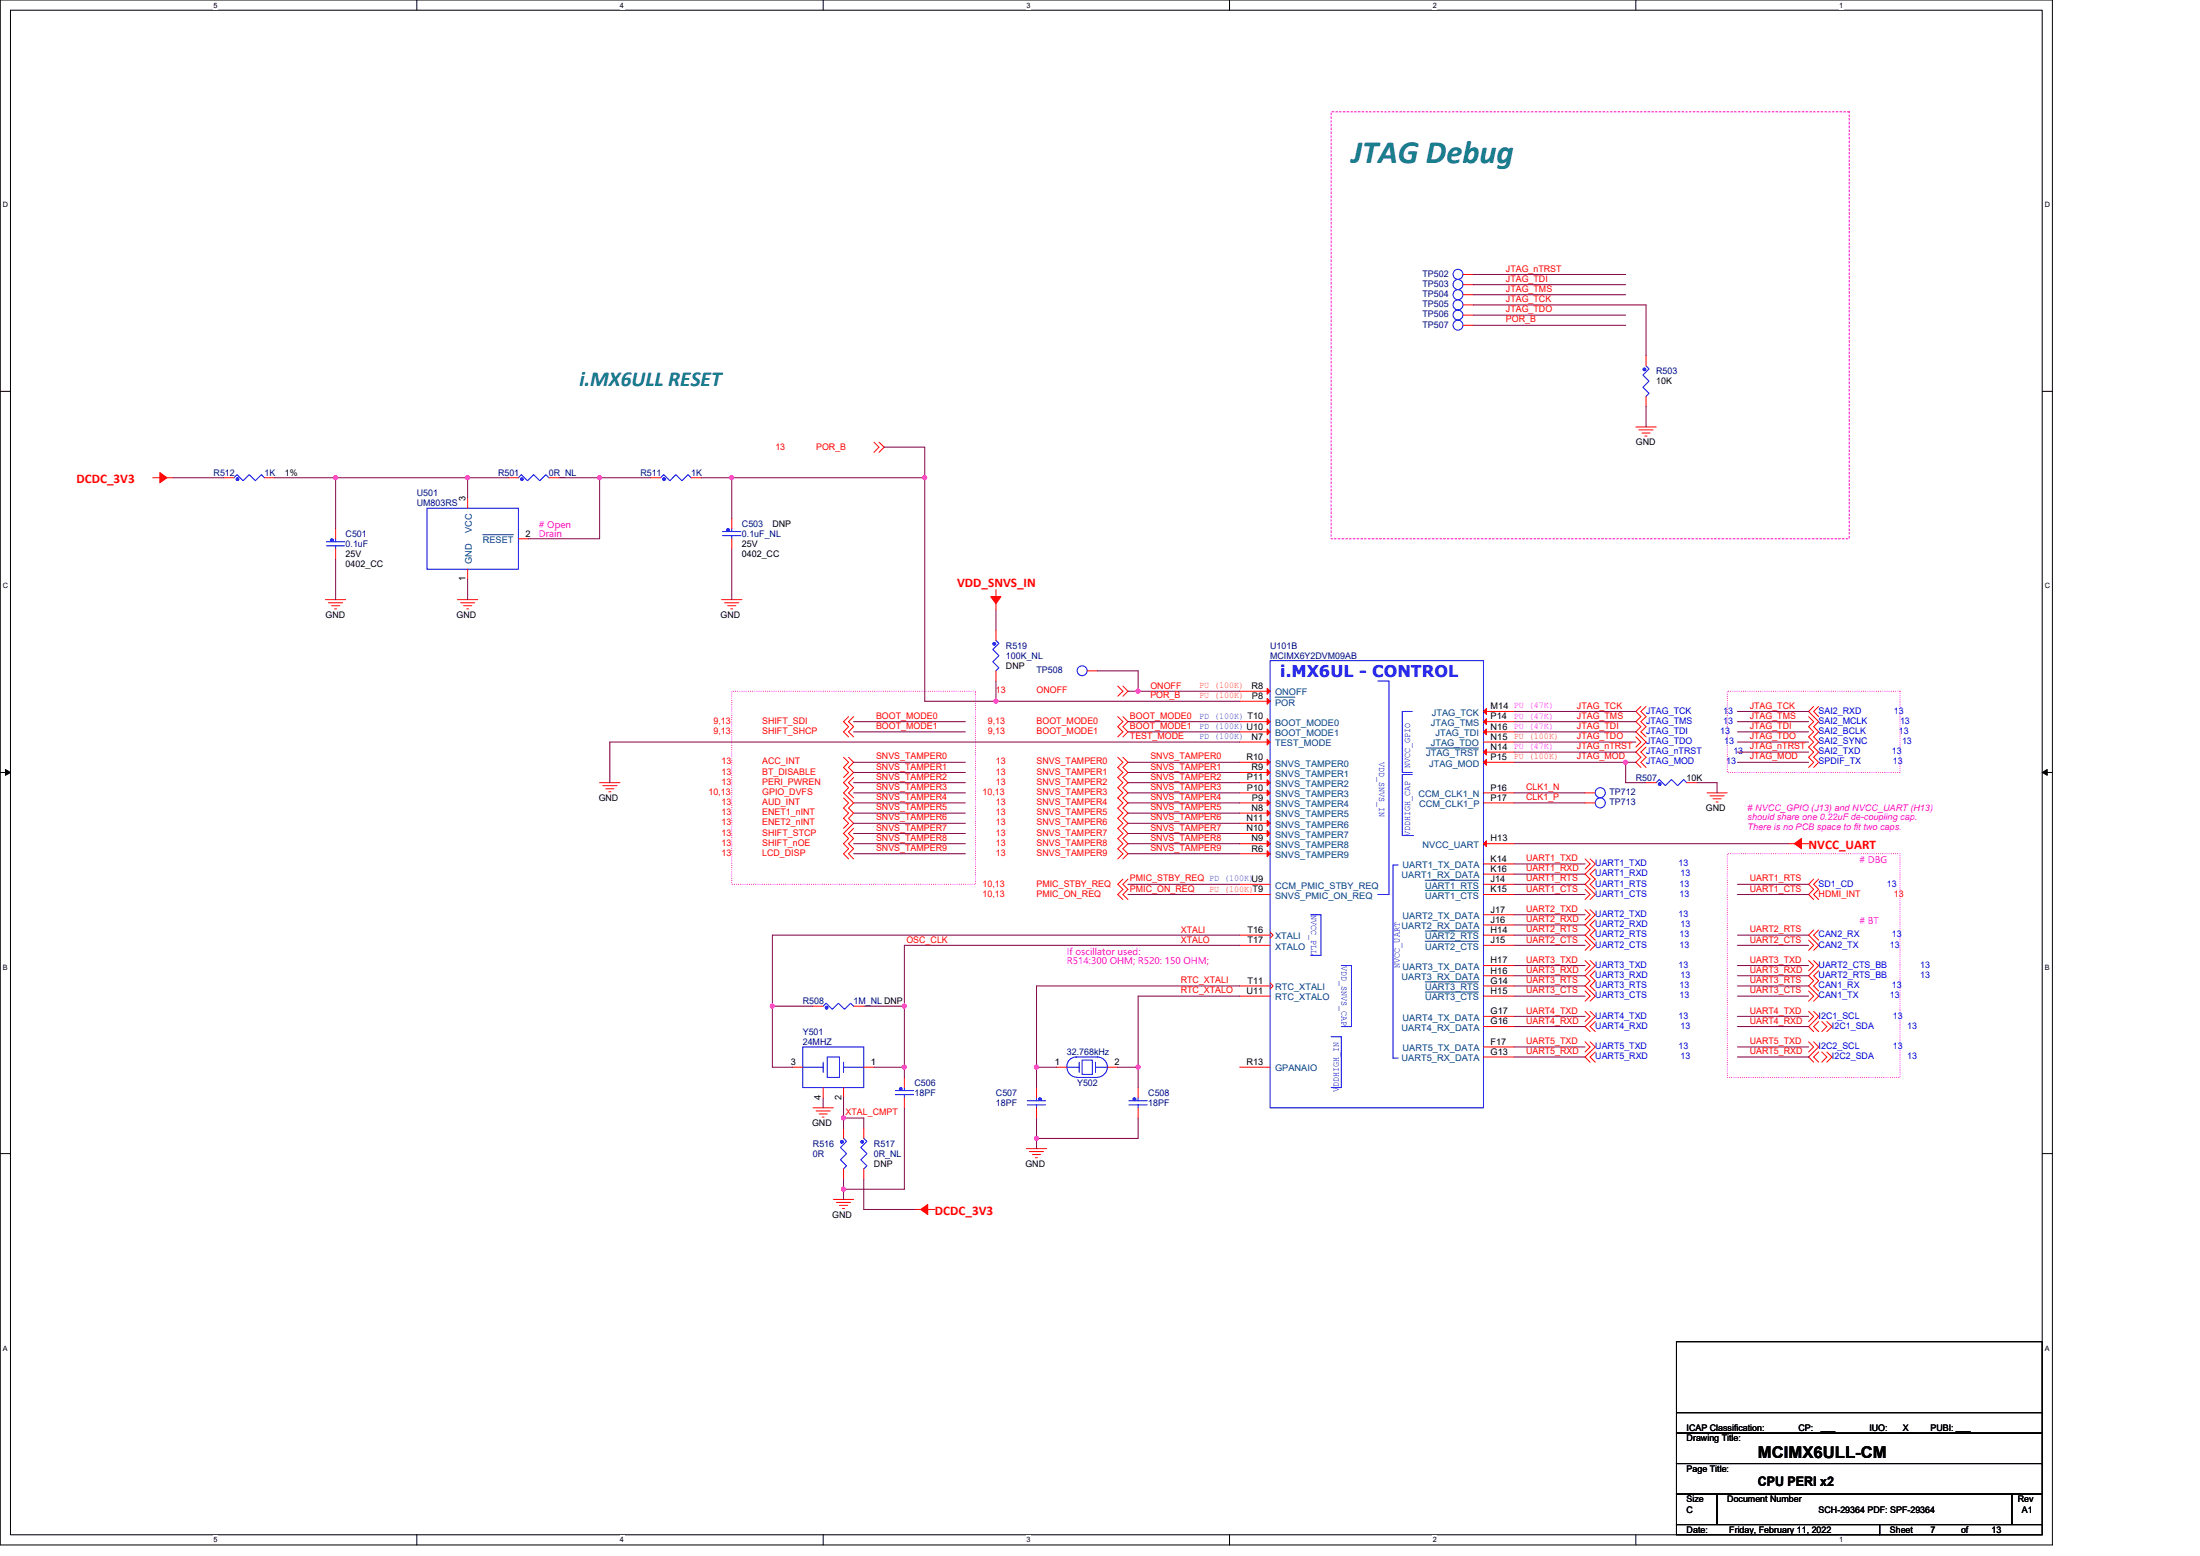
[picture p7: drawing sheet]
<svg xmlns="http://www.w3.org/2000/svg" width="297mm" height="210mm" viewBox="0 0 297 210" stroke-linecap="round" stroke-linejoin="round" font-family="sans-serif">
<path d="M0 0h277.1v208.5h-277.1zM1.4 1.4h274.3v205.7h-274.3z" fill="none" stroke="#000" stroke-width=".14"/>
<g fill="#fff">
<path d="M28.8 .1h.6v1.1h-.6z"/>
<path d="M28.8 207.3h.6v1.1h-.6z"/>
</g>
<path d="M56.3 0v1.4M56.3 207.1v1.4" fill="none" stroke="#000" stroke-width=".14"/>
<g fill="#fff">
<path d="M83.7 .1h.6v1.1h-.6z"/>
<path d="M83.7 207.3h.6v1.1h-.6z"/>
</g>
<path d="M111.1 0v1.4M111.1 207.1v1.4" fill="none" stroke="#000" stroke-width=".14"/>
<g fill="#fff">
<path d="M138.6 .1h.5v1.1h-.5z"/>
<path d="M138.6 207.3h.5v1.1h-.5z"/>
</g>
<path d="M166 0v1.4M166 207.1v1.4" fill="none" stroke="#000" stroke-width=".14"/>
<g fill="#fff">
<path d="M193.4 .1h.6v1.1h-.6z"/>
<path d="M193.4 207.3h.6v1.1h-.6z"/>
</g>
<path d="M220.9 0v1.4M220.9 207.1v1.4" fill="none" stroke="#000" stroke-width=".14"/>
<g fill="#fff">
<path d="M248.3 .1h.6v1.1h-.6z"/>
<path d="M248.3 207.3h.6v1.1h-.6z"/>
<path d="M.4 27.1h.7v1.1h-.7z"/>
<path d="M276.1 27.1h.7v1.1h-.7z"/>
<path d="M.4 78.5h.7v1.1h-.7z"/>
<path d="M276.1 78.5h.7v1.1h-.7z"/>
</g>
<path d="M0 52.8h1.4M275.7 52.8h1.4" fill="none" stroke="#000" stroke-width=".14"/>
<g fill="#fff">
<path d="M.4 130h.7v1.1h-.7z"/>
<path d="M276.1 130h.7v1.1h-.7z"/>
</g>
<path d="M0 104.2h1.4M275.7 104.2h1.4" fill="none" stroke="#000" stroke-width=".14"/>
<path d="M.7 103.8l.7 .4-.7 .4zM275.7 104.2l.7-.4v.8z" fill="#000" stroke="#000" stroke-width=".14"/>
<g fill="#fff">
<path d="M.4 181.4h.7v1.1h-.7z"/>
<path d="M276.1 181.4h.7v1.1h-.7z"/>
</g>
<path d="M0 155.7h1.4M275.7 155.7h1.4M226.4 193.4h49.3v4.1h-49.3zM226.4 197.5h49.3v4.1h-49.3zM226.4 181.1h49.3v12.3h-49.3zM226.4 190.6h49.3M226.4 205.7h27.4v1.4h-27.4zM226.4 201.6h5.4v4.1h-5.4zM231.8 201.6h39.8v4.1h-39.8zM253.8 205.7h21.9v1.4h-21.9zM271.6 201.6h4.1v4.1h-4.1z" fill="none" stroke="#000" stroke-width=".14"/>
<path d="M179.7 15.1h70v57.6h-70z" fill="none" stroke="#f0f" stroke-width=".14" stroke-dasharray=".3 .3"/>
<path d="M98.8 93.3h32.9v26h-32.9zM233.2 93.3h23.3v10.9h-23.3zM233.2 115.2h23.3v30.2h-23.3z" fill="none" stroke="#f0f" stroke-width=".14" stroke-dasharray="0 .3"/>
<g fill="none" stroke="#f00" stroke-width=".14">
<path d="M197.5 38.4h1.4M197.5 39.8h1.4M197.5 37h1.4M118 59.7l.7 .6-.7 .7M118.7 59.7l.7 .6-.7 .7M197.5 42.5h1.4M197.5 43.9h1.4M197.5 41.1h1.4M220.9 57.6h2.7M221.3 58h1.9M221.7 58.4h1.1M222.1 58.8h.3"/>
<path d="M222.2 48v1.4M222.2 53.5v1.4M20.6 64.5h1.5M22.4 64.5h1M30.2 64.5h1.4M35.7 64.5h1.4M45.3 71.3v1.4M45.3 74.1v1.3M63.1 76.8v1.4M63.1 67.2v1.4M68.6 64.5h1.4M70 72.7h1.4"/>
<path d="M74.1 64.5h1.4M87.8 64.5h1.4M93.3 64.5h1.4M98.8 70v1.3M98.8 72.7v1.4M134.5 79.6v1.5M43.9 80.9h2.8M44.3 81.3h2M44.8 81.7h1.1M45.2 82.2h.2M61.8 80.9h2.7M62.2 81.3h1.9"/>
<path d="M62.6 81.7h1.1M63 82.2h.3M97.4 80.9h2.8M97.8 81.3h2M98.3 81.7h1.1M98.7 82.2h.2M114.6 96.7l-.7 .7 .7 .7-.7 .7 .7 .6M115.2 96.7l-.6 .7 .6 .7-.6 .7 .6 .6M134.5 81.3v1M134.5 85v1.4M134.5 90.5v1.4M146.8 90.5h1.4"/>
<path d="M150.9 96.7l.7 .7-.7 .7 .7 .7-.7 .6M150.9 92.6l.7 .7-.7 .7M151.6 96.7l.7 .7-.7 .7 .7 .7-.7 .6M151.6 92.6l.7 .7-.7 .7M167.4 97.4h4.1M167.4 98.8h4.1M167.4 94.6h4.1M167.4 93.3h4.1M200.3 96h4.1M200.3 97.4h4.1M200.3 98.8h4.1M220.9 99.4l.6 .7-.6 .7"/>
<path d="M221.5 95.3l-.6 .7 .6 .7-.6 .7 .6 .7-.6 .7 1.3 1.3-1.3 1.4 .6 .7-.6 .7 .6 .7M222.2 95.3l-.7 .7 .7 .7-.7 .7 .7 .7-.7 .7 .7 .6M244.2 96.7l.7 .7-.7 .7 .7 .7-.7 .6 .7 .7-.7 .7 .7 .7-.7 .7 .7 .7-.7 .7M244.9 95.3l-.7 .7 1.4 1.4-.7 .7 .7 .7-.7 .6 .7 .7-.7 .7 .7 .7-.7 .7 .7 .7-.7 .7M245.6 95.3l-.7 .7 .7 .7M81 105.6h2.7M81.4 106h1.9M81.8 106.4h1.1M82.2 106.8h.3M113.9 102.2l.7 .7-.7 .7 .7 .6-.7 .7M113.9 107.7l.7 .7-.7 .7 .7 .6-.7 .7 .7 .7-.7 .7M114.6 102.2l.6 .7-.6 .7 .6 .6-1.3 1.4 .7 .7-.7 .7 1.3 1.4-.6 .7 .6 .6-.6 .7 .6 .7-1.3 1.4 .7 .7-.7 .7 .7 .6-.7 .7 .7 .7"/>
<path d="M115.2 104.9l-.6 .7 .6 .7-.6 .7 .6 .7M115.2 111.8l-.6 .7 .6 .7-.6 .7 .6 .6-.6 .7 .6 .7M150.9 102.2l.7 .7-.7 .7 .7 .6-.7 .7 .7 .7-.7 .7 .7 .7-.7 .7 .7 .7-.7 .7 .7 .6-.7 .7 .7 .7-.7 .7 .7 .7-.7 .7 .7 .7-.7 .6 .7 .7-.7 .7M151.6 118.6l-.7 .7 .7 .7-.7 .7 .7 .7M151.6 102.2l.7 .7-.7 .7 .7 .6-.7 .7 .7 .7-.7 .7 .7 .7-.7 .7 .7 .7-.7 .7 .7 .6-.7 .7 .7 .7-.7 .7 .7 .7-.7 .7 .7 .7-.7 .6 .7 .7-.7 .7M152.3 118.6l-.7 .7 .7 .7-.7 .7 .7 .7M167.4 100.1h4.1M167.4 119.3h4.1M167.4 102.9h4.1M167.4 104.2h4.1M167.4 105.6h4.1M167.4 107h4.1"/>
<path d="M167.4 108.4h4.1M167.4 109.7h4.1M167.4 111.1h4.1M167.4 112.5h4.1M167.4 113.9h4.1M167.4 115.2h4.1M200.3 100.1h4.1M200.3 101.5h4.1M200.3 102.9h4.1M200.3 108.4h4.1M200.3 107h4.1M200.3 116.6h4.1"/>
<path d="M200.3 118h4.1M200.3 119.3h4.1M200.3 113.9h4.1M214 107h1.4M214 108.4h1.4M214 115.9l.7 .7-.7 .7M214.7 115.9l.7 .7-1.4 1.4 .7 .6-.7 .7 1.4 1.4-.7 .7M215.4 117.3l-.7 .7 .7 .6-.7 .7 .7 .7M222.2 100.8l-.7 .7 .7 .7-.7 .7 .7 .7M222.2 105.6h1.4M227.7 105.6h1.4M230.5 107h2.7"/>
<path d="M230.9 107.4h1.9M231.3 107.8h1.1M231.7 108.2h.3M241.4 113.9h1M242.7 113.9h1.5M244.9 118.6l-.7 .7 .7 .7-.7 .7 .7 .7M245.6 118.6l-.7 .7 .7 .7-.7 .7 .7 .7M109.8 135.8h1.3M115.2 135.8h1.4M167.4 133.1h4.1M167.4 127.6h4.1M167.4 126.2h4.1"/>
<path d="M167.4 120.7h4.1M167.4 134.4h4.1M171.5 132.7l.4 .4-.4 .4M171.5 125.8l.4 .4-.4 .4M200.3 120.7h4.1M200.3 123.4h4.1M200.3 124.8h4.1M200.3 126.2h4.1M200.3 127.6h4.1M200.3 138.5h4.1M200.3 133.1h4.1M200.3 134.4h4.1"/>
<path d="M200.3 130.3h4.1M200.3 131.7h4.1M200.3 137.2h4.1M214 122.8l.7 .6-.7 .7M214 120l.7 .7-.7 .7M214 126.9l.7 .7-.7 .6M214 133.7l.7 .7-.7 .7M214 129.6l.7 .7-.7 .7M214 136.5l.7 .7-.7 .7M214.7 122.8l.7 .6-1.4 1.4 .7 .7-.7 .7 1.4 1.4-.7 .6M214.7 129.6l.7 .7-1.4 1.4 .7 .7-.7 .7 1.4 1.3-.7 .7M214.7 136.5l.7 .7-1.4 1.3 .7 .7"/>
<path d="M215.4 124.1l-.7 .7 .7 .7-.7 .7 .7 .7M215.4 131l-.7 .7 .7 .7-.7 .7 .7 .6M215.4 137.9l-.7 .6 .7 .7M244.2 126.9l.7 .7-.7 .6M244.2 129.6l.7 .7-.7 .7M244.2 133.7l.7 .7-.7 .7M244.2 136.5l.7 .7-.7 .7M244.9 125.5l-.7 .7 1.4 1.4-.7 .6M244.9 129.6l.7 .7-1.4 1.4 .7 .7-.7 .7 1.4 1.3-.7 .7M244.9 136.5l.7 .7-1.4 1.3 .7 .7M245.6 125.5l-.7 .7 .7 .7M245.6 131l-.7 .7 .7 .7-.7 .7 .7 .6"/>
<path d="M245.6 137.9l-.7 .6 .7 .7M246 137.9l.7 .6-.7 .7M246.7 137.9l.7 .6-.7 .7M107 144h1.4M109.8 149.5h2.7M110.2 149.9h1.9M110.6 150.3h1.1M111 150.7h.3M111.1 146.8v1.3M113.9 152.3v1.3M113.9 157.7v1.4M113.9 146.8v1.3"/>
<path d="M116.6 144h1.4M116.6 152.3v1.3M116.6 157.7v1.4M122.1 145.4v1.4M122.1 148.1v1.4M138.6 155h2.7M139 155.4h1.9M139.4 155.8h1.1M139.8 156.2h.3M140 146.8v1.3M140 149.5v1.4M142.7 144h1.4"/>
<path d="M149.5 144h1.4M153.7 146.8v1.3M153.7 149.5v1.4M167.4 144h4.1M200.3 141.3h4.1M200.3 142.6h4.1M214 140.6l.7 .7-.7 .7M214.7 140.6l.7 .7-1.4 1.3 .7 .7M215.4 142l-.7 .6 .7 .7M244.2 140.6l.7 .7-.7 .7M244.9 140.6l.7 .7-1.4 1.3 .7 .7M245.6 142l-.7 .6 .7 .7"/>
<path d="M246 142l.7 .6-.7 .7M246.7 142l.7 .6-.7 .7M112.5 161.9h2.7M112.9 162.3h1.9M113.3 162.7h1.1M113.7 163.1h.3M123.5 163.2h1M124.7 163.2h1.5"/>
</g>
<g fill="#f00" stroke="#f00" stroke-width=".14">
<path d="M200.3 96l.4-.4v.8z"/>
<path d="M200.3 97.4l.4-.4v.8z"/>
<path d="M200.3 98.8l.4-.4v.8z"/>
<path d="M200.3 101.5l.4-.4v.8z"/>
<path d="M200.3 102.9l.4-.4v.8z"/>
<path d="M171.1 97l.4 .4-.4 .4z"/>
<path d="M171.1 98.4l.4 .4-.4 .4z"/>
<path d="M171.1 94.2l.4 .4-.4 .4z"/>
<path d="M171.1 92.9l.4 .4-.4 .4z"/>
<path d="M171.1 99.7l.4 .4-.4 .4z"/>
<path d="M171.1 102.5l.4 .4-.4 .4z"/>
<path d="M171.1 103.8l.4 .4-.4 .4z"/>
<path d="M171.1 105.2l.4 .4-.4 .4z"/>
<path d="M171.1 106.6l.4 .4-.4 .4z"/>
<path d="M171.1 108l.4 .4-.4 .4z"/>
<path d="M171.1 109.3l.4 .4-.4 .4z"/>
<path d="M171.1 110.7l.4 .4-.4 .4z"/>
<path d="M171.1 112.1l.4 .4-.4 .4z"/>
<path d="M171.1 113.5l.4 .4-.4 .4z"/>
<path d="M171.1 114.8l.4 .4-.4 .4z"/>
<path d="M200.7 113.5v.8l-.4-.4z"/>
<path d="M242.3 113.9l.9-.7v1.3z" fill-rule="evenodd"/>
<path d="M21.6 63.8l.9 .7-.9 .7z" fill-rule="evenodd"/>
<path d="M124.3 163.2l1-.7v1.4z" fill-rule="evenodd"/>
<path d="M133.8 80.5h1.3l-.6 1z" fill-rule="evenodd"/>
</g>
<g fill="none" stroke="#00f" stroke-width=".14">
<path d="M222.2 49.4l.4 .4-.8 .8 .8 .8-.8 .9 .8 .8-.4 .4M31.6 64.5l.4-.4 .8 .8 .9-.8 .8 .8 .8-.8 .4 .4M44.1 73.7h2.4M44.1 73.1h2.4M45.3 73.7v.4M45.3 72.7v.4M57.7 68.6h12.3v8.2h-12.3zM70 64.5l.4-.4 .8 .8 .8-.8 .9 .8 .8-.8 .4 .4M89.2 64.5l.4-.4 .8 .8 .8-.8 .9 .8 .8-.8 .4 .4M97.6 72.3h2.4M97.6 71.7h2.4M98.8 72.3v.4"/>
<path d="M98.8 71.3v.4M134.5 86.4l.4 .4-.9 .9 .9 .8-.9 .8 .9 .8-.4 .4M171.5 89.2h28.8v60.3h-28.8zM186 91.9h1.5v28.8h-1.5M190.7 96h-1.4v8.2h1.4M188.8 116.7h-.7v26.1h.7M190.7 104.5h-1.4v8.3h1.5M223.6 105.6l.4-.4 .9 .8 .8-.8 .8 .8 .8-.8 .4 .4M111.1 135.8l.4-.4 .9 .8 .8-.8 .8 .8 .8-.8 .4 .4M177 123.4h1.3v5.5h-1.3M179.7 139.9h1.4v6.9h-1.4M181.1 130.3h1.4v8.2h-1.4"/>
<path d="M108.4 141.3h8.2v5.5h-8.2zM108.4 144h2.7M111.1 143.3v1.4M111.7 142.6h1.6v2.8h-1.6zM113.9 144h2.7M113.9 153.6l.4 .4-.8 .9 .8 .8-.8 .8 .8 .8-.4 .4M113.9 143.3v1.4M116.6 153.6l.4 .4-.8 .9 .8 .8-.8 .8 .8 .8-.4 .4M120.9 147.7h2.5M120.9 147.2h2.5M122.1 147.7v.4M122.1 146.8v.4"/>
<path d="M138.7 149.1h2.5M138.7 148.5h2.5M140 149.1v.4M140 148.1v.4M144.1 144h1.6M145.3 142.6a1.37 1.37 0 0 0-1.2 1.5 1.37 1.37 0 0 0 1.3 1.3M145.3 142.6h2.9M145.4 145.4h2.8M145.7 143.3v1.4M146.1 143.1h1.4v1.9h-1.4zM147.9 144h1.6M147.9 143.3v1.4"/>
<path d="M148.2 142.6a1.37 1.37 0 0 1 1.3 1.4 1.37 1.37 0 0 1-1.3 1.4M152.4 149.1h2.5M152.4 148.5h2.5M153.7 149.1v.4M153.7 148.1v.4"/>
<circle cx="196.9" cy="37" r=".67"/>
<circle cx="196.9" cy="39.8" r=".67"/>
<circle cx="196.9" cy="38.4" r=".67"/>
<circle cx="196.9" cy="41.1" r=".67"/>
<circle cx="196.9" cy="43.9" r=".67"/>
<circle cx="196.9" cy="42.5" r=".67"/>
<circle cx="146.1" cy="90.5" r=".67"/>
<circle cx="216.1" cy="107" r=".68"/>
<circle cx="216.1" cy="108.3" r=".68"/>
</g>
<g fill="#00f" stroke="#00f" stroke-width=".14">
<path d="M113.5 154h.3v.2h-.3z" fill-rule="evenodd"/>
<path d="M44.7 72.8h.3v.2h-.3z" fill-rule="evenodd"/>
<path d="M134.1 86.8h.3v.2h-.3z" fill-rule="evenodd"/>
<path d="M89.5 64.5h.3v.3h-.3z" fill-rule="evenodd"/>
<path d="M221.9 49.7h.3v.3h-.3z" fill-rule="evenodd"/>
<path d="M98.2 71.4h.2v.2h-.2z" fill-rule="evenodd"/>
<path d="M111.5 135.8h.2v.3h-.2z" fill-rule="evenodd"/>
<path d="M153 148.2h.3v.3h-.3z" fill-rule="evenodd"/>
<circle cx="70.5" cy="64.7" r=".19"/>
<circle cx="32.1" cy="64.7" r=".19"/>
<circle cx="224.1" cy="105.8" r=".19"/>
<circle cx="116.4" cy="154.1" r=".19"/>
<circle cx="140.4" cy="148.3" r=".19"/>
<circle cx="121.6" cy="147" r=".19"/>
</g>
<path d="M65.2 72.2h4.1M172.2 94.1h2.6M192.4 118.8h7.2M192.5 100.9h7.1M192.4 120.2h7.2M192.4 125.6h7.2M192.4 127h7.2M192.4 132.5h7.2M192.4 133.9h7.2" fill="none" stroke="#004080" stroke-width=".14"/>
<g fill="none" stroke="#800040" stroke-width=".14">
<path d="M198.9 38.4h20.6M198.9 39.8h20.6M198.9 37h20.6M198.9 41.1h23.3v6.9M198.9 42.5h20.6M198.9 43.9h20.6M222.2 54.9v2.7M23.4 64.5h6.8M37.1 64.5h8.2M45.3 75.4v5.5M45.3 64.5v6.8M45.3 64.5h17.8"/>
<path d="M63.1 64.5h5.5M63.1 78.2v2.7M63.1 64.5v2.7M75.5 64.5h5.5M81 64.5v8.2h-9.6M81 64.5h6.8M94.7 64.5h4.1M98.8 74.1v6.8M98.8 64.5v5.5M98.8 64.5h26.1M119.4 60.3h5.5v4.2M124.9 64.5v30.1h9.6"/>
<path d="M115.2 97.4h15.1M115.2 98.8h15.1M134.5 82.3v2.7M134.5 91.9v2.7M134.5 94.6h32.9M148.2 90.5h5.5v2.8M152.3 93.3h1.4M152.3 97.4h15.1M152.3 98.8h15.1M153.7 93.3h13.7M204.4 96h16.5M204.4 97.4h16.5"/>
<path d="M204.4 98.8h16.5M234.6 96h9.6M234.6 97.4h9.6M234.6 98.8h9.6M115.2 107h15.1M115.2 108.4h15.1M115.2 109.7h15.1M115.2 111.1h15.1M115.2 112.5h15.1M115.2 113.9h15.1M115.2 115.2h15.1M115.2 102.9h15.1"/>
<path d="M115.2 104.2h15.1M115.2 105.6h15.1M152.3 119.3h15.1M152.3 102.9h15.1M152.3 104.2h15.1M152.3 105.6h15.1M152.3 107h15.1M152.3 108.4h15.1M152.3 109.7h15.1M152.3 111.1h15.1M152.3 112.5h15.1M152.3 113.9h15.1"/>
<path d="M152.3 115.2h15.1M167.4 100.1h-85.1v5.5M204.4 102.9h15.1M204.4 107h9.6M204.4 108.4h9.6M204.4 116.6h9.6M204.4 118h9.6M204.4 119.3h9.6M204.4 100.1h16.5M204.4 101.5h16.5M204.4 113.9h37M219.5 102.9v2.7h2.7"/>
<path d="M219.5 102.9h1.4M229.1 105.6h2.7v1.4M234.6 100.1h9.6M234.6 101.5h9.6M234.6 102.9h9.6M234.6 119.3h9.6M104.3 135.8v8.2h2.7M104.3 135.8h5.5M116.6 135.8h5.5M152.3 120.7h15.1M167.4 126.2h-63.1v9.6M167.4 127.6h-45.3v16.4"/>
<path d="M167.4 133.1h-27.4v10.9M167.4 134.4h-13.7v9.6M204.4 120.7h9.6M204.4 123.4h9.6M204.4 124.8h9.6M204.4 127.6h9.6M204.4 126.2h9.6M204.4 130.3h9.6M204.4 131.7h9.6M204.4 134.4h9.6M204.4 133.1h9.6M204.4 137.2h9.6"/>
<path d="M204.4 138.5h9.6M234.6 120.7h9.6M234.6 127.6h9.6M234.6 126.2h9.6M234.6 130.3h9.6M234.6 131.7h9.6M234.6 134.4h9.6M234.6 133.1h9.6M234.6 137.2h9.6M234.6 138.5h9.6M111.1 148.1v1.4M113.9 150.9h2.7v1.4"/>
<path d="M113.9 159.1v1.4M113.9 150.9v1.4M113.9 148.1v2.8M116.6 159.1v4.1h6.9M118 144h4.1v1.4M122.1 149.5v11h-8.2M140 150.9v2.7M140 153.6v1.4M142.7 144h-2.7v2.8M150.9 144h2.8M153.7 144v2.8M153.7 150.9v2.7h-13.7"/>
<path d="M204.4 141.3h9.6M204.4 142.6h9.6M234.6 141.3h9.6M234.6 142.6h9.6M113.9 160.5v1.4"/>
</g>
<g fill="#f0f" stroke="#f0f" stroke-width=".14">
<circle cx="122.1" cy="135.8" r=".27"/>
<circle cx="104.3" cy="135.8" r=".27"/>
<circle cx="153.7" cy="144" r=".27"/>
<circle cx="139.9" cy="153.6" r=".27"/>
<circle cx="124.8" cy="64.5" r=".27"/>
<circle cx="98.8" cy="64.5" r=".27"/>
<circle cx="219.5" cy="102.9" r=".27"/>
<circle cx="153.7" cy="93.3" r=".27"/>
<circle cx="139.9" cy="144" r=".27"/>
<circle cx="80.9" cy="64.5" r=".27"/>
<circle cx="63.1" cy="64.5" r=".27"/>
<circle cx="45.3" cy="64.5" r=".27"/>
<circle cx="113.9" cy="160.5" r=".27"/>
<circle cx="113.9" cy="150.9" r=".27"/>
<circle cx="134.5" cy="94.6" r=".27"/>
<circle cx="122.1" cy="144" r=".27"/>
</g>
<text font-size="4.4" fill="#008080" x="182.5" y="22">JTAG Debug</text>
<text font-size="2.9" fill="#008080" x="78.2" y="52.1">i.MX6ULL RESET</text>
<text font-size="2.2" fill="#00f" x="172.9" y="91.4">i.MX6UL - CONTROL</text>
<text font-size="2.2" x="237.3" y="196.8">MCIMX6ULL-CM</text>
<g font-size="1.8" fill="#f00">
<text x="10.3" y="65.2">DCDC_3V3</text>
<text x="129.2" y="79.2">VDD_SNVS_IN</text>
<text x="244.2" y="114.6">NVCC_UART</text>
<text x="126.2" y="164">DCDC_3V3</text>
</g>
<text font-size="1.8" x="237.3" y="200.5">CPU PERI x2</text>
<g font-size="1.2" fill="#000080">
<text x="192.1" y="38.7">TP503</text>
<text x="192.1" y="40.1">TP504</text>
<text x="192.1" y="37.3">TP502</text>
<text x="192.1" y="41.4">TP505</text>
<text x="192.1" y="42.8">TP506</text>
<text x="192.1" y="44.2">TP507</text>
<text x="223.6" y="50.5">R503</text>
<text x="28.8" y="64.2">R512</text>
<text x="35.7" y="64.2">1K</text>
<text x="67.2" y="64.2">R501</text>
<text x="74.1" y="64.2">0R_NL</text>
<text x="86.5" y="64.2">R511</text>
<text x="93.3" y="64.2">1K</text>
<text x="56.3" y="67">U501</text>
<text x="56.3" y="68.3">UM803RS</text>
<text x="100.2" y="71.1">C503</text>
<text x="46.7" y="72.5">C501</text>
<text x="46.7" y="73.8">0.1uF</text>
<text x="100.2" y="72.5">0.1uF_NL</text>
<text x="135.8" y="87.5">R519</text>
<text x="135.8" y="88.9">100K_NL</text>
<text x="171.5" y="87.5">U101B</text>
<text x="171.5" y="88.9">MCIMX6Y2DVM09AB</text>
<text x="140" y="90.8">TP508</text>
<text x="217.3" y="107.3">TP712</text>
<text x="220.9" y="105.4">R507</text>
<text x="217.3" y="108.7">TP713</text>
<text x="108.4" y="135.6">R508</text>
<text x="115.2" y="135.6">1M_NL DNP</text>
<text x="108.4" y="139.7">Y501</text>
<text x="108.4" y="141">24MHZ</text>
<text x="144.1" y="142.4">32.768kHz</text>
<text x="123.5" y="146.5">C506</text>
<text x="123.5" y="147.9">18PF</text>
<text x="134.5" y="147.9">C507</text>
<text x="134.5" y="149.3">18PF</text>
<text x="145.4" y="146.5">Y502</text>
<text x="155" y="147.9">C508</text>
<text x="155" y="149.3">18PF</text>
<text x="109.8" y="154.7">R516</text>
<text x="118" y="154.7">R517</text>
<text x="109.8" y="156.1">0R</text>
<text x="118" y="156.1">0R_NL</text>
</g>
<g font-size="1.2" fill="#f00">
<text x="203.3" y="40.8">JTAG_TCK</text>
<text x="203.3" y="38">JTAG_TDI</text>
<text x="203.3" y="39.4">JTAG_TMS</text>
<text x="203.3" y="36.7">JTAG_nTRST</text>
<text x="203.3" y="42.1">JTAG_TDO</text>
<text x="203.3" y="43.5">POR_B</text>
<text x="104.7" y="60.7">13</text>
<text x="110.2" y="60.7">POR_B</text>
<text x="134.5" y="93.6">13</text>
<text x="140" y="93.6">ONOFF</text>
<text x="155.3" y="93">ONOFF</text>
<text x="155.3" y="94.3">POR_B</text>
<text x="212.9" y="95.6">JTAG_TCK</text>
<text x="236.2" y="95.6">JTAG_TCK</text>
<text x="96.3" y="97.7">9,13</text>
<text x="96.3" y="99.1">9,13</text>
<text x="102.9" y="97.7">SHIFT_SDI</text>
<text x="102.9" y="99.1">SHIFT_SHCP</text>
<text x="118.3" y="97">BOOT_MODE0</text>
<text x="118.3" y="98.4">BOOT_MODE1</text>
<text x="133.4" y="97.7">9,13</text>
<text x="133.4" y="99.1">9,13</text>
<text x="140" y="97.7">BOOT_MODE0</text>
<text x="140" y="99.1">BOOT_MODE1</text>
<text x="152.6" y="97">BOOT_MODE0</text>
<text x="152.6" y="98.4">BOOT_MODE1</text>
<text x="152.6" y="99.8">TEST_MODE</text>
<text x="212.9" y="97">JTAG_TMS</text>
<text x="212.9" y="98.4">JTAG_TDI</text>
<text x="212.9" y="99.8">JTAG_TDO</text>
<text x="212.9" y="101.1">JTAG_nTRST</text>
<text x="236.2" y="97">JTAG_TMS</text>
<text x="236.2" y="98.4">JTAG_TDI</text>
<text x="236.2" y="99.8">JTAG_TDO</text>
<text x="236.2" y="101.1">JTAG_nTRST</text>
<text x="95.6" y="107.3">10,13</text>
<text x="97.4" y="104.5">13</text>
<text x="97.4" y="103.2">13</text>
<text x="97.4" y="105.9">13</text>
<text x="102.9" y="104.5">BT_DISABLE</text>
<text x="102.9" y="103.2">ACC_INT</text>
<text x="102.9" y="105.9">PERI_PWREN</text>
<text x="102.9" y="107.3">GPIO_DVFS</text>
<text x="118.3" y="106.6">SNVS_TAMPER3</text>
<text x="118.3" y="108">SNVS_TAMPER4</text>
<text x="118.3" y="102.5">SNVS_TAMPER0</text>
<text x="118.3" y="103.9">SNVS_TAMPER1</text>
<text x="118.3" y="105.2">SNVS_TAMPER2</text>
<text x="132.7" y="107.3">10,13</text>
<text x="134.5" y="103.2">13</text>
<text x="134.5" y="104.5">13</text>
<text x="134.5" y="105.9">13</text>
<text x="140" y="103.2">SNVS_TAMPER0</text>
<text x="140" y="104.5">SNVS_TAMPER1</text>
<text x="140" y="105.9">SNVS_TAMPER2</text>
<text x="140" y="107.3">SNVS_TAMPER3</text>
<text x="155.3" y="102.5">SNVS_TAMPER0</text>
<text x="155.3" y="103.9">SNVS_TAMPER1</text>
<text x="155.3" y="105.2">SNVS_TAMPER2</text>
<text x="155.3" y="106.6">SNVS_TAMPER3</text>
<text x="155.3" y="108">SNVS_TAMPER4</text>
<text x="206.1" y="106.6">CLK1_N</text>
<text x="206.1" y="108">CLK1_P</text>
<text x="212.9" y="102.5">JTAG_MOD</text>
<text x="236.2" y="102.5">JTAG_MOD</text>
<text x="97.4" y="108.7">13</text>
<text x="97.4" y="112.8">13</text>
<text x="97.4" y="110">13</text>
<text x="97.4" y="111.4">13</text>
<text x="102.9" y="108.7">AUD_INT</text>
<text x="102.9" y="112.8">SHIFT_STCP</text>
<text x="102.9" y="110">ENET1_nINT</text>
<text x="102.9" y="111.4">ENET2_nINT</text>
<text x="118.3" y="109.3">SNVS_TAMPER5</text>
<text x="118.3" y="110.7">SNVS_TAMPER6</text>
<text x="118.3" y="112.1">SNVS_TAMPER7</text>
<text x="118.3" y="113.5">SNVS_TAMPER8</text>
<text x="134.5" y="108.7">13</text>
<text x="134.5" y="110">13</text>
<text x="134.5" y="111.4">13</text>
<text x="134.5" y="112.8">13</text>
<text x="140" y="108.7">SNVS_TAMPER4</text>
<text x="140" y="110">SNVS_TAMPER5</text>
<text x="140" y="111.4">SNVS_TAMPER6</text>
<text x="140" y="112.8">SNVS_TAMPER7</text>
<text x="155.3" y="109.3">SNVS_TAMPER5</text>
<text x="155.3" y="110.7">SNVS_TAMPER6</text>
<text x="155.3" y="112.1">SNVS_TAMPER7</text>
<text x="155.3" y="113.5">SNVS_TAMPER8</text>
<text x="97.4" y="115.5">13</text>
<text x="97.4" y="114.2">13</text>
<text x="102.9" y="115.5">LCD_DISP</text>
<text x="102.9" y="114.2">SHIFT_nOE</text>
<text x="118.3" y="114.8">SNVS_TAMPER9</text>
<text x="132.7" y="119.6">10,13</text>
<text x="134.5" y="114.2">13</text>
<text x="134.5" y="115.5">13</text>
<text x="140" y="119.6">PMIC_STBY_REQ</text>
<text x="140" y="114.2">SNVS_TAMPER8</text>
<text x="140" y="115.5">SNVS_TAMPER9</text>
<text x="152.6" y="119">PMIC_STBY_REQ PD (100K)U9</text>
<text x="155.3" y="114.8">SNVS_TAMPER9</text>
<text x="206.1" y="116.2">UART1_TXD</text>
<text x="206.1" y="117.6">UART1_RXD</text>
<text x="206.1" y="119">UART1_RTS</text>
<text x="236.2" y="119">UART1_RTS</text>
<text x="132.7" y="121">10,13</text>
<text x="140" y="121">PMIC_ON_REQ</text>
<text x="152.6" y="120.3">PMIC_ON_REQ</text>
<text x="159.4" y="125.9">XTALI</text>
<text x="206.1" y="120.3">UART1_CTS</text>
<text x="206.1" y="123.1">UART2_TXD</text>
<text x="206.1" y="124.4">UART2_RXD</text>
<text x="206.1" y="125.8">UART2_RTS</text>
<text x="236.2" y="120.3">UART1_CTS</text>
<text x="236.2" y="125.8">UART2_RTS</text>
<text x="245.6" y="121">HDMI_INT</text>
<text x="255.7" y="121">13</text>
<text x="122.4" y="127.2">OSC_CLK</text>
<text x="159.4" y="127.3">XTALO</text>
<text x="206.1" y="127.2">UART2_CTS</text>
<text x="206.1" y="129.9">UART3_TXD</text>
<text x="206.1" y="131.3">UART3_RXD</text>
<text x="236.2" y="127.2">UART2_CTS</text>
<text x="236.2" y="129.9">UART3_TXD</text>
<text x="236.2" y="131.3">UART3_RXD</text>
<text x="159.4" y="132.7">RTC_XTALI</text>
<text x="159.4" y="134">RTC_XTALO</text>
<text x="206.1" y="134">UART3_CTS</text>
<text x="206.1" y="132.7">UART3_RTS</text>
<text x="206.1" y="136.8">UART4_TXD</text>
<text x="236.2" y="134">UART3_CTS</text>
<text x="236.2" y="132.7">UART3_RTS</text>
<text x="236.2" y="136.8">UART4_TXD</text>
<text x="206.1" y="138.2">UART4_RXD</text>
<text x="206.1" y="140.9">UART5_TXD</text>
<text x="206.1" y="142.3">UART5_RXD</text>
<text x="236.2" y="138.2">UART4_RXD</text>
<text x="236.2" y="140.9">UART5_TXD</text>
<text x="236.2" y="142.3">UART5_RXD</text>
<text x="114.2" y="150.5">XTAL_CMPT</text>
</g>
<g font-size="1.2">
<text x="223.6" y="51.9">10K</text>
<text x="38.5" y="64.2">1%</text>
<text x="220.9" y="60.1">GND</text>
<text x="62.8" y="67.6" transform="rotate(-90 62.8 67.6)">3</text>
<text x="104.3" y="71.1">DNP</text>
<text x="46.7" y="76.6">0402_CC</text>
<text x="46.7" y="75.2">25V</text>
<text x="70.9" y="72.4">2</text>
<text x="100.2" y="75.2">0402_CC</text>
<text x="100.2" y="73.8">25V</text>
<text x="43.9" y="83.4">GND</text>
<text x="61.6" y="83.4">GND</text>
<text x="62.8" y="78.5" transform="rotate(-90 62.8 78.5)">1</text>
<text x="97.3" y="83.4">GND</text>
<text x="135.8" y="90.3">DNP</text>
<text x="169" y="93">R8</text>
<text x="169" y="94.3">P8</text>
<text x="201.2" y="95.7">M14 PU (47K)</text>
<text x="169" y="99.8">N7</text>
<text x="201.2" y="98.5">N16</text>
<text x="201.2" y="97.1">P14</text>
<text x="201.2" y="99.8">N15</text>
<text x="201.2" y="101.2">N14</text>
<text x="168.3" y="102.6">R10</text>
<text x="168.4" y="105.3">P11</text>
<text x="168.4" y="106.7">P10</text>
<text x="169" y="103.9">R9</text>
<text x="201.2" y="102.6">P15</text>
<text x="201.2" y="106.7">P16</text>
<text x="227.7" y="105.4">10K</text>
<text x="80.8" y="108.1">GND</text>
<text x="168.3" y="110.8">N11</text>
<text x="168.3" y="112.2">N10</text>
<text x="169" y="109.4">N8</text>
<text x="169" y="113.6">N9</text>
<text x="169" y="108.1">P9</text>
<text x="201.2" y="113.6">H13</text>
<text x="201.2" y="108.1">P17</text>
<text x="230.3" y="109.5">GND</text>
<text x="169" y="114.9">R6</text>
<text x="201.2" y="116.3">K14</text>
<text x="201.2" y="117.7">K16</text>
<text x="201.2" y="119">J14</text>
<text x="168.4" y="125.9">T16</text>
<text x="201.2" y="123.1">J17</text>
<text x="201.2" y="124.5">J16</text>
<text x="201.2" y="120.4">K15</text>
<text x="201.2" y="125.9">H14</text>
<text x="168.4" y="127.3">T17</text>
<text x="201.2" y="130">H17</text>
<text x="201.2" y="131.4">H16</text>
<text x="201.2" y="127.3">J15</text>
<text x="168.3" y="134.1">U11</text>
<text x="168.4" y="132.8">T11</text>
<text x="201.2" y="136.9">G17</text>
<text x="201.2" y="132.8">G14</text>
<text x="201.2" y="134.1">H15</text>
<text x="106.8" y="143.7">3</text>
<text x="117.6" y="143.7">1</text>
<text x="142.4" y="143.7">1</text>
<text x="150.5" y="143.7">2</text>
<text x="168.3" y="143.7">R13</text>
<text x="201.2" y="141">F17</text>
<text x="201.2" y="138.2">G16</text>
<text x="201.2" y="142.3">G13</text>
<text x="110.8" y="148.4" transform="rotate(-90 110.8 148.4)">4</text>
<text x="113.6" y="148.4" transform="rotate(-90 113.6 148.4)">2</text>
<text x="109.6" y="152">GND</text>
<text x="118" y="157.5">DNP</text>
<text x="138.4" y="157.5">GND</text>
<text x="112.4" y="164.3">GND</text>
<text x="227.7" y="194.5">Drawing Title:</text>
<text x="227.7" y="193.1">ICAP Classification:</text>
<text x="242.8" y="193.1">CP:</text>
<text x="245.8" y="193">___</text>
<text x="252.4" y="193.1">IUO:</text>
<text x="256.3" y="193.1">_X_</text>
<text x="260.6" y="193.1">PUBI: ___</text>
<text x="227.7" y="202.8">Size</text>
<text x="227.7" y="198.6">Page Title:</text>
<text x="233.2" y="202.8">Document Number</text>
<text x="272.4" y="202.8">Rev</text>
<text x="227.7" y="206.9">Date:</text>
<text x="227.7" y="204.1">C</text>
<text x="233.5" y="206.9">Friday, February 11, 2022</text>
<text x="245.6" y="204.1">SCH-29364 PDF: SPF-29364</text>
<text x="255.2" y="206.9">Sheet</text>
<text x="260.6" y="206.9">7</text>
<text x="264.8" y="206.9">of</text>
<text x="268.9" y="206.9">13</text>
<text x="273" y="204.1">A1</text>
</g>
<g font-size="1.2" fill="#004080">
<text x="63.7" y="71.9" transform="rotate(-90 63.7 71.9)">VCC</text>
<text x="63.7" y="76.1" transform="rotate(-90 63.7 76.1)">GND</text>
<text x="65.2" y="73.3">RESET</text>
<text x="172.2" y="95.2">POR</text>
<text x="172.2" y="93.9">ONOFF</text>
<text x="172.2" y="98">BOOT_MODE0</text>
<text x="172.2" y="99.3">BOOT_MODE1</text>
<text x="172.2" y="100.7">TEST_MODE</text>
<text x="193.2" y="100.7">JTAG_TDO</text>
<text x="193.2" y="98">JTAG_TMS</text>
<text x="193.3" y="96.6">JTAG_TCK</text>
<text x="193.8" y="99.3">JTAG_TDI</text>
<text x="172.2" y="103.4">SNVS_TAMPER0</text>
<text x="172.2" y="104.8">SNVS_TAMPER1</text>
<text x="172.2" y="106.2">SNVS_TAMPER2</text>
<text x="172.2" y="107.6">SNVS_TAMPER3</text>
<text x="191.5" y="107.6">CCM_CLK1_N</text>
<text x="192.5" y="102.1">JTAG_TRST</text>
<text x="193" y="103.4">JTAG_MOD</text>
<text x="172.2" y="108.9">SNVS_TAMPER4</text>
<text x="172.2" y="110.3">SNVS_TAMPER5</text>
<text x="172.2" y="111.7">SNVS_TAMPER6</text>
<text x="172.2" y="113.1">SNVS_TAMPER7</text>
<text x="191.6" y="108.9">CCM_CLK1_P</text>
<text x="172.2" y="119.9">CCM_PMIC_STBY_REQ</text>
<text x="172.2" y="114.4">SNVS_TAMPER8</text>
<text x="172.2" y="115.8">SNVS_TAMPER9</text>
<text x="189.2" y="118.5">UART1_RX_DATA</text>
<text x="189.4" y="117.2">UART1_TX_DATA</text>
<text x="192.1" y="114.4">NVCC_UART</text>
<text x="192.4" y="119.9">UART1_RTS</text>
<text x="172.2" y="121.3">SNVS_PMIC_ON_REQ</text>
<text x="189.2" y="125.4">UART2_RX_DATA</text>
<text x="189.4" y="124">UART2_TX_DATA</text>
<text x="192.4" y="121.3">UART1_CTS</text>
<text x="172.2" y="128.1">XTALO</text>
<text x="172.2" y="126.8">XTALI</text>
<text x="189.4" y="130.9">UART3_TX_DATA</text>
<text x="192.4" y="126.8">UART2_RTS</text>
<text x="192.4" y="128.1">UART2_CTS</text>
<text x="172.2" y="133.6">RTC_XTALI</text>
<text x="172.2" y="135">RTC_XTALO</text>
<text x="189.2" y="132.2">UART3_RX_DATA</text>
<text x="189.4" y="137.7">UART4_TX_DATA</text>
<text x="192.4" y="133.6">UART3_RTS</text>
<text x="192.4" y="135">UART3_CTS</text>
<text x="189.2" y="139.1">UART4_RX_DATA</text>
<text x="189.2" y="143.2">UART5_RX_DATA</text>
<text x="189.4" y="141.9">UART5_TX_DATA</text>
<text x="172.2" y="144.6">GPANAIO</text>
</g>
<g font-size="1.2" fill="#f0f">
<text x="72.7" y="71.2"># Open</text>
<text x="72.7" y="72.5">Drain</text>
<text x="204.4" y="97">PU (47K)</text>
<text x="204.4" y="98.4">PU (47K)</text>
<text x="204.4" y="101.1">PU (47K)</text>
<text x="236" y="109.5"># NVCC_GPIO (J13) and NVCC_UART (H13)</text>
<text x="236" y="110.7">should share one 0.22uF de-coupling cap.</text>
<text x="236" y="112">There is no PCB space to fit two caps.</text>
<text x="251.1" y="116.5"># DBG</text>
<text x="251.1" y="124.7"># BT</text>
<text x="144.1" y="128.9">If oscillator used:</text>
<text x="144.1" y="130.1">R514:300 OHM; R520: 150 OHM;</text>
</g>
<g font-size="1.2" fill="#ff8000">
<text x="161.9" y="92.9">PU (100K)</text>
<text x="161.9" y="94.3">PU (100K)</text>
<text x="204.4" y="99.7">PU (100K)</text>
<text x="204.4" y="102.5">PU (100K)</text>
<text x="163.3" y="120.3">PU (100K)T9</text>
</g>
<g font-size="1.2" fill="#8000ff">
<text x="161.9" y="99.7">PD (100K)</text>
<text x="161.9" y="97">PD (100K) T10</text>
<text x="161.9" y="98.4">PD (100K) U10</text>
</g>
<g font-size="1.2" fill="#00f">
<text x="222.2" y="96.3">JTAG_TCK</text>
<text x="222.2" y="97.7">JTAG_TMS</text>
<text x="222.2" y="101.8">JTAG_nTRST</text>
<text x="222.2" y="99.1">JTAG_TDI</text>
<text x="222.2" y="100.4">JTAG_TDO</text>
<text x="232.3" y="99.1">13</text>
<text x="232.7" y="96.3">13</text>
<text x="232.7" y="97.7">13</text>
<text x="232.8" y="100.4">13</text>
<text x="234" y="101.8">13</text>
<text x="245.6" y="97.7">SAI2_MCLK</text>
<text x="245.6" y="99.1">SAI2_BCLK</text>
<text x="245.6" y="96.3">SAI2_RXD</text>
<text x="245.6" y="101.8">SAI2_TXD</text>
<text x="245.6" y="100.4">SAI2_SYNC</text>
<text x="255.4" y="101.8">13</text>
<text x="255.7" y="96.3">13</text>
<text x="256.4" y="99.1">13</text>
<text x="256.5" y="97.7">13</text>
<text x="256.8" y="100.4">13</text>
<text x="186.2" y="102.9" transform="rotate(90 186.2 102.9)">VDD_SNVS_IN</text>
<text x="190.4" y="103.7" transform="rotate(-90 190.4 103.7)">NVCC_GPIO</text>
<text x="222.2" y="103.2">JTAG_MOD</text>
<text x="233.1" y="103.2">13</text>
<text x="245.6" y="103.2">SPDIF_TX</text>
<text x="255.6" y="103.2">13</text>
<text x="190.4" y="112.9" transform="rotate(-90 190.4 112.9)">VDDHIGH_CAP</text>
<text x="215.4" y="116.9">UART1_TXD</text>
<text x="215.4" y="118.3">UART1_RXD</text>
<text x="215.4" y="119.6">UART1_RTS</text>
<text x="226.6" y="116.9">13</text>
<text x="226.8" y="119.6">13</text>
<text x="226.9" y="118.3">13</text>
<text x="245.6" y="119.6">SD1_CD</text>
<text x="254.8" y="119.6">13</text>
<text x="177" y="123.4" transform="rotate(90 177 123.4)">NVCC_PLL</text>
<text x="215.4" y="123.7">UART2_TXD</text>
<text x="215.4" y="125.1">UART2_RXD</text>
<text x="215.4" y="121">UART1_CTS</text>
<text x="226.6" y="123.7">13</text>
<text x="226.8" y="121">13</text>
<text x="226.9" y="125.1">13</text>
<text x="181.1" y="130.3" transform="rotate(90 181.1 130.3)">VDD_SNVS_CAP</text>
<text x="189" y="130.6" transform="rotate(-90 189 130.6)">NVCC_UART</text>
<text x="215.4" y="127.9">UART2_CTS</text>
<text x="215.4" y="126.5">UART2_RTS</text>
<text x="215.4" y="130.6">UART3_TXD</text>
<text x="215.4" y="132">UART3_RXD</text>
<text x="226.6" y="130.6">13</text>
<text x="226.8" y="127.9">13</text>
<text x="226.8" y="126.5">13</text>
<text x="226.9" y="132">13</text>
<text x="245.6" y="127.9">CAN2_TX</text>
<text x="245.6" y="126.5">CAN2_RX</text>
<text x="245.6" y="130.6">UART2_CTS_BB</text>
<text x="245.6" y="132">UART2_RTS_BB</text>
<text x="255.2" y="127.9">13</text>
<text x="255.4" y="126.5">13</text>
<text x="259.3" y="130.6">13</text>
<text x="259.3" y="132">13</text>
<text x="215.4" y="134.7">UART3_CTS</text>
<text x="215.4" y="133.3">UART3_RTS</text>
<text x="215.4" y="137.5">UART4_TXD</text>
<text x="226.6" y="137.5">13</text>
<text x="226.8" y="134.7">13</text>
<text x="226.8" y="133.3">13</text>
<text x="245.6" y="134.7">CAN1_TX</text>
<text x="245.6" y="133.3">CAN1_RX</text>
<text x="245.6" y="137.5">I2C1_SCL</text>
<text x="255.2" y="134.7">13</text>
<text x="255.4" y="133.3">13</text>
<text x="255.6" y="137.5">13</text>
<text x="215.4" y="138.8">UART4_RXD</text>
<text x="215.4" y="143">UART5_RXD</text>
<text x="215.4" y="141.6">UART5_TXD</text>
<text x="226.6" y="141.6">13</text>
<text x="226.9" y="138.8">13</text>
<text x="226.9" y="143">13</text>
<text x="245.6" y="141.6">I2C2_SCL</text>
<text x="247.4" y="138.8">I2C1_SDA</text>
<text x="247.4" y="143">I2C2_SDA</text>
<text x="255.6" y="141.6">13</text>
<text x="257.5" y="138.8">13</text>
<text x="257.5" y="143">13</text>
<text x="180.8" y="147.3" transform="rotate(-90 180.8 147.3)">VDDHIGH_IN</text>
</g>
<g font-size="1">
<text x="28.8" y="1">5</text>
<text x="83.7" y="1">4</text>
<text x="138.6" y="1">3</text>
<text x="193.4" y="1">2</text>
<text x="248.3" y="1">1</text>
<text x=".4" y="28">D</text>
<text x="276.1" y="28">D</text>
<text x=".4" y="79.4">C</text>
<text x="276.1" y="79.4">C</text>
<text x=".4" y="130.9">B</text>
<text x="276.1" y="130.9">B</text>
<text x=".4" y="182.3">A</text>
<text x="276.1" y="182.3">A</text>
<text x="28.8" y="208.2">5</text>
<text x="83.7" y="208.2">4</text>
<text x="138.6" y="208.2">3</text>
<text x="193.4" y="208.2">2</text>
<text x="248.3" y="208.2">1</text>
</g>
</svg>
